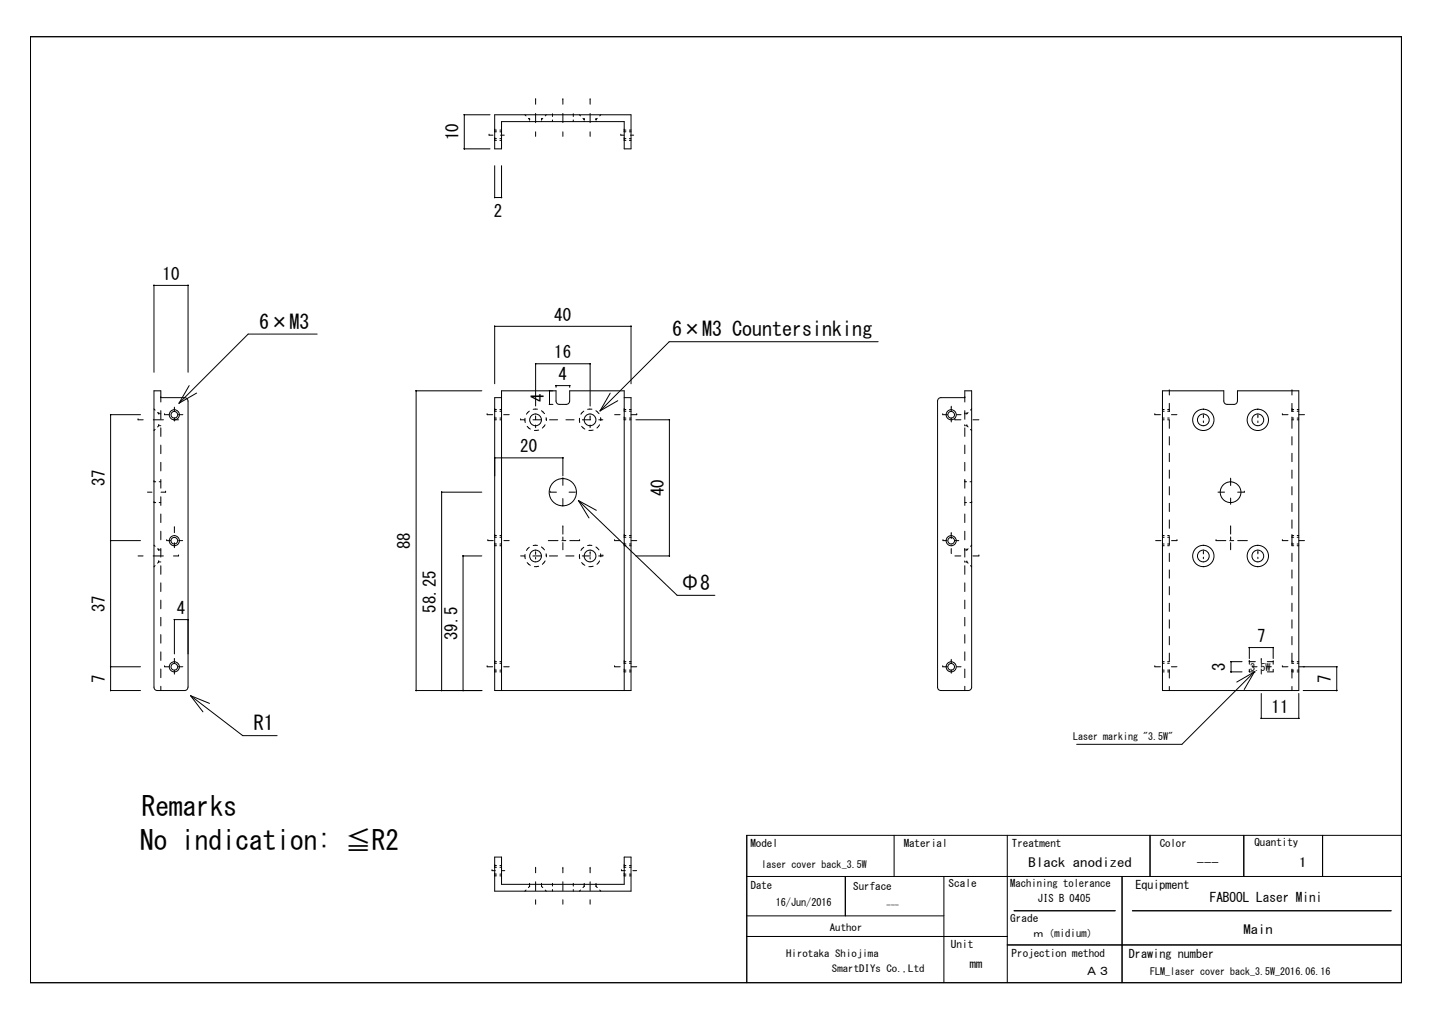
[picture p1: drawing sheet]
<svg xmlns="http://www.w3.org/2000/svg" width="297mm" height="210mm" viewBox="0 0 297 210" stroke-linecap="round" stroke-linejoin="round" font-family="sans-serif">
<g fill="none" stroke="#000" stroke-width=".21">
<path d="M6.3 7.6h284.4v196.2h-284.4zM96.3 23.8h.1M96.3 30.9h.1M96.3 23.8v7.1M96.3 23.8h5.3M96.3 30.9h5.3M96.3 30.8v.1M101.5 28h.1M101.5 28h.8M102.6 28.8h.1M102.6 27.3h.1M102.6 29.1h.1"/>
<path d="M102.6 27h.1M102.6 23.8h28.3v7.1h-1.4v-5.7h-25.5v5.7h-1.4zM102.6 34.4v6.6M102.6 28.8h.4M102.6 27.3h.4M102.6 29.1h.4M102.6 27h.4M103.7 28.8h.3M103.7 27.3h.3M103.7 29.1h.3M103.7 27h.3M103.8 28h.8"/>
<path d="M104 34.4v6.6M108.9 23.8l.2 .2M109.6 24.5l.3 .3M109.9 24.8h.1M109.9 24.8v.1M109.9 25.1v.1M111.1 20.7h.1M111.1 20.7v.9M111.1 23.5v1.9M111.1 27.3v1M112.3 24.8h.1M112.3 24.8v.1"/>
<path d="M112.3 25.1v.1M112.6 24.5l-.3 .3M113.3 23.8l-.2 .2M114.6 23.8h.1M114.6 23.8v.4M114.6 24.9v.3M116.8 20.7h.1M116.8 20.7v.9M116.8 23.5v1.9M116.8 27.3v1M118.9 23.8h.1M118.9 23.8v.4"/>
<path d="M118.9 24.9v.3M120.2 23.8l.2 .2M120.9 24.5l.3 .3M121.2 24.8h.1M121.2 24.8v.1M121.2 25.1v.1M122.4 20.7h.1M122.4 20.7v.9M122.4 23.5v1.9M122.4 27.3v1M123.6 24.8h.1M123.6 24.8v.1"/>
<path d="M123.6 25.1v.1M123.9 24.5l-.3 .3M124.6 23.8l-.2 .2M128.8 28h.1M128.8 28h.7M129.5 28.8h.1M129.5 27.3h.1M129.5 29.1h.1M129.5 27h.1M129.5 28.8h.3M129.5 27.3h.3M129.5 29.1h.3"/>
<path d="M129.5 27h.3M130.6 28.8h.3M130.6 27.3h.3M130.6 29.1h.3M130.6 27h.3M130.8 28h.6M31.9 59.2h.1M31.9 59.2v18M31.9 59.2h7.1M32 59.2h.1M39 59.2h.1M39 59.2v18"/>
<path d="M102.6 40.9v.1M102.6 41h1.4M102.7 41h.1M104 41h.1M104.1 40.9v.1M39.2 80l-2.1 3.6M65.8 69.3h-14.3l-14.4 14.3M102.6 67.6v.1M102.6 67.6v12M102.6 67.7h28.3M102.7 67.7h.1M111.1 75.4v8.8"/>
<path d="M111.1 75.5h11.3M111.1 75.4v.1M115.3 80h.1M115.4 79.9v.1M118.2 79.9v.1M118.2 80h.1M122.4 75.4v8.8M122.4 75.4v.1M130.9 67.7h.1M130.9 67.6v12M130.9 67.6v.1M182.2 70.9h-43.4l-14.3 14.3"/>
<path d="M22.9 86v57.3M22.9 86h6.2M23 86v.1M28.6 87.1h.1M28.6 87.1h1.1M31.8 87.1h2.1M31.9 99.9h.1M31.9 84.8l.3 .3M31.9 99.9h.4M32.2 89.1l-.3 .2M32.7 85.6l.2 .2M32.9 88.3h.1"/>
<path d="M32.9 85.8h.1M32.9 88.3l-.2 .3M33 99.9h.4M33.3 85.8h.1M33.3 88.3h.1M33.4 82.5h.1M33.4 82.5h4.9a.74 .74 0 0 1 .7 .7v59.3a.69 .69 0 0 1-.7 .7h-5.7a.68 .68 0 0 1-.7-.7v-61.4h1.5v2.3M33.4 85.2v1.8M33.4 88.7v1.8M33.4 92.3v1.8M33.4 95.9v1.8M33.4 99.5v1.8"/>
<path d="M34.1 86h.1M34.1 86h1M36 87.1h1M36.2 84.7h.1M36.2 84.7v.6M36.2 86.7v.6M37 86h.9M40.8 81.5l-3.7 2.1M86.3 81v.1M86.3 81v62.3M86.3 81.1h13.6M101 86h.1"/>
<path d="M101 86h1.2M102.6 94.9v.1M102.6 84.9h.1M102.6 85.3h.1M102.6 86.7h.1M102.6 87.1h.1M102.6 87.1h.4M102.6 95h14.2v3.7M102.6 84.9h.4M102.6 85.3h.4M102.6 86.7h.4M102.7 94.9v.1"/>
<path d="M103.7 87.1h.3M103.7 84.9h.3M103.7 85.3h.3M103.7 86.7h.3M104 82.5h-1.4v60.7h28.3v-60.7h-1.4M104.5 86h1.1M108 87.1h.1M108 87.1h.9M108.9 86.8v.8M109.3 88.4l.7 .6M109.8 85.3l-.6 .6M110.6 87.1h1.7"/>
<path d="M111.1 86.5h.1M111.1 86.5v.6M111.1 88.2v.5M111.5 84.9h-.9M111.7 89.2l-.9 .1M112.3 85.2l.6 .6M113.1 88.1l-.6 .7M113.3 86.6v.5M113.3 87.1h.1M113.3 87.1v.1M113.9 81v.1M113.9 83.9h.1"/>
<path d="M114 81v2.9M114 87.1h1.7M114 83.9h.7M114 81v.1M114 83.9h.1M115.3 80.3v-.4l2.9 .1v.3M116.8 99.3h.1M116.8 99.3v1.4M116.8 94.9v.1M117.4 87.1h1.7M118.2 83.2a.69 .69 0 0 1-.7 .7h-1.5a.68 .68 0 0 1-.7-.7v-2.1h-11.3v62.1M118.2 83.2v-2.1h11.3v62.1"/>
<path d="M120.2 86.8v.8M120.6 88.4l.7 .6M120.8 87.1h1.7M121.1 85.3l-.6 .6M122.4 86.5h.1M122.4 86.5v.6M122.4 88.2v.5M122.8 84.9h-.9M123 89.2l-.8 .1M123.6 85.2l.6 .6M124.2 87.1h.9M124.4 88.1l-.6 .7"/>
<path d="M124.6 86.6v.5M124.6 87.1h.1M124.6 87.1v.1M126.6 81.5l-2.1 3.7M127.5 86h1.1M128.1 83.1l-3.6 2.1M129.5 84.9h.1M129.5 85.3h.1M129.5 86.7h.1M129.5 87.1h.1M129.5 87.1h.3M129.5 84.9h.3"/>
<path d="M129.5 85.3h.3M129.5 86.7h.3M130.6 87.1h.3M130.6 84.9h.3M130.6 85.3h.3M130.6 86.7h.3M130.9 86h1.2M131.9 87.1h7M132.1 86h.1M138.8 87v.1M138.9 87v28.3h-7M195.6 86h.1"/>
<path d="M195.6 86h.9M197.3 84.5h.1M197.3 84.5v.7M197.3 86.8v.7M198.1 87.1h.1M198.1 87.1h1.2M198.4 86h.9M200.1 82.5h.1M200.1 85.8h.1M200.1 88.3h.1M200.1 99.9h.1M200.1 82.5h-4.9a.69 .69 0 0 0-.7 .7v59.3a.68 .68 0 0 0 .7 .7h5.6a.69 .69 0 0 0 .7-.7v-61.4h-1.4v2.3"/>
<path d="M200.1 85.2v1.8M200.1 88.7v1.8M200.1 92.3v1.8M200.1 95.9v1.8M200.1 99.5v1.8M200.1 99.9h.4M200.4 85.8h.2M200.4 88.3h.2M200.6 88.3h.1M200.6 85.8h.1M200.6 88.3l.2 .3M200.8 85.6l-.2 .2"/>
<path d="M201.2 99.9h.3M201.3 89.1l.2 .2M201.5 84.8l-.2 .3M201.8 87.1h1.3M239.5 86h.1M239.5 86h1.2M241.1 84.9h.1M241.1 85.3h.1M241.1 86.7h.1M241.1 87.1h.1M241.1 87.1h.4M241.1 84.9h.4"/>
<path d="M241.1 85.3h.4M241.1 86.7h.4M242.2 87.1h.3M242.2 84.9h.3M242.2 85.3h.3M242.2 86.7h.3M242.5 81.1h.1M242.5 81.1v.8M242.5 83.7v1.7M242.5 87.1v1.8M242.5 90.6v1.7M242.5 94v1.8"/>
<path d="M242.5 97.5v1.7M243 86h1.1M249.6 86.3h.1M249.6 86.3v.3M249.6 87.3v.3M255.3 99.4h.1M255.3 99.4v1.3M256.7 83.2a.69 .69 0 0 1-.7 .7h-1.4a.68 .68 0 0 1-.7-.7v-2.1h-12.8v62.1h28.3v-62.1h-12.7v2.1M260.9 86.3h.1M260.9 86.3v.3M260.9 87.3v.3M266 86h.1"/>
<path d="M266 86h1.2M268 81.1h.1M268 84.9h.1M268 85.3h.1M268 86.7h.1M268 87.1h.1M268 87.1h.4M268 81.1v.8M268 83.7v1.7M268 87.1v1.8M268 90.6v1.7M268 94v1.8"/>
<path d="M268 97.5v1.7M268 84.9h.4M268 85.3h.4M268 86.7h.4M269.1 87.1h.3M269.1 84.9h.3M269.1 85.3h.3M269.1 86.7h.3M269.5 86h1.1M22.9 112.1h6.2M23 112.1v.1M28.6 115.3h1.1"/>
<path d="M30.6 102.1h.9M31.8 115.3h2.1M31.9 104.2h.1M31.9 113.1l.3 .2M31.9 104.2h.4M32.2 117.3l-.3 .3M32.7 113.8l.2 .3M32.9 116.6h.1M32.9 114.1h.1M32.9 116.6l-.2 .2M33 104.2h.4M33.3 114.1h.1"/>
<path d="M33.3 116.6h.1M33.4 103v1.8M33.4 106.6v1.8M33.4 110.2v1.8M33.4 113.8v1.7M33.4 117.3v1.8M33.4 102.1h1M34.4 102.1h.1M34.6 112.1h.1M34.6 112.1h.8M36 115.3h1M36.2 109.4h.1"/>
<path d="M36.2 109.4v1.1M36.2 112.6v1M37 115.3h.1M37.1 112.1h.8M91.6 102v.1M96 115.3h.1M96 115.3v28M96.1 115.3h3.8M96.1 115.3v.1M99.9 102.1l-8.3-.1v41.3M101.2 112.1h.1M101.2 112.1h1.1"/>
<path d="M102.6 112.8h.1M102.6 111.4h.1M102.6 113.2h.1M102.6 111.1h.1M102.6 112.8h.4M102.6 111.4h.4M102.6 113.2h.4M102.6 111.1h.4M103.7 112.8h.3M103.7 111.4h.3M103.7 113.2h.3M103.7 111.1h.3"/>
<path d="M104.5 112.1h1.1M108 115.3h.8M108.9 115v.9M109.3 116.7l.7 .6M109.8 113.5l-.6 .7M110.5 115.3h1.7M111.1 114.7h.1M111.1 114.7v.3M111.1 115.6v.3M111.5 113.1h-.9M111.7 117.4l-.9 .1M112.3 113.4l.6 .7"/>
<path d="M113.1 116.3l-.6 .7M113.3 114.9v.4M113.3 115.3h.1M113.3 115.3v.2M113.7 112.1h2M114 115.3h1.7M114.1 102.1h.1M114.1 102.1h1.3M116.6 112.1h.8M116.8 109.3h.1M116.8 103.4v1.4M116.8 109.3v1.5"/>
<path d="M116.8 111.4v.6M116.8 112.6v1.4M117.4 115.3h1.7M118 102.1h1.4M118.2 112.1h2M120 103.8l20.5 19.7h7.8M120 103.8l3.7 2M120 103.8l2.2 3.6M120.2 115v.9M120.2 112.1h.1M120.6 116.7l.7 .6M120.8 115.3h1.7"/>
<path d="M121.1 113.5l-.6 .7M122.4 114.7h.1M122.4 114.7v.3M122.4 115.6v.3M122.8 113.1h-.9M123 117.4l-.8 .1M123.6 113.4l.6 .7M124.2 115.3h.9M124.4 116.3l-.6 .7M124.6 114.9v.4M124.6 115.3h.1M124.6 115.3v.2"/>
<path d="M125.1 115.3h.1M127.5 112.1h.1M127.5 112.1h1.2M129.5 112.8h.1M129.5 111.4h.1M129.5 113.2h.1M129.5 111.1h.1M129.5 112.8h.3M129.5 111.4h.3M129.5 113.2h.3M129.5 111.1h.3M130.6 112.8h.3"/>
<path d="M130.6 111.4h.3M130.6 113.2h.3M130.6 111.1h.3M130.9 112.1h1.2M138.8 115.3v.1M195.6 112.1h.1M195.6 112.1h.8M197.3 110.7h.1M197.3 110.7v1M197.3 113.8v1M198.1 112.1h.8M198.1 115.3h1.2"/>
<path d="M200.1 114.1h.1M200.1 116.6h.1M200.1 103v1.8M200.1 106.6v1.8M200.1 110.2v1.8M200.1 113.8v1.7M200.1 117.3v1.8M200.1 104.2h.4M200.4 114.1h.2M200.4 116.6h.2M200.6 114.1h.1M200.6 116.6h.1"/>
<path d="M200.6 116.6l.2 .2M200.8 113.8l-.2 .3M201.2 104.2h.3M201.3 117.3l.2 .3M201.5 104.2h.1M201.5 113.1l-.2 .2M201.8 115.3h1.3M203.1 115.3h.1M239.7 112.1h1.1M241.1 112.8h.1M241.1 111.4h.1M241.1 113.2h.1"/>
<path d="M241.1 111.1h.1M241.1 112.8h.4M241.1 111.4h.4M241.1 113.2h.4M241.1 111.1h.4M242.2 112.8h.3M242.2 111.4h.3M242.2 113.2h.3M242.2 111.1h.3M242.5 100.9v1.8M242.5 104.4v1.7M242.5 107.8v1.8"/>
<path d="M242.5 111.3v1.7M242.5 114.7v1.8M242.5 118.2v1.7M243 112.1h1.1M244.1 112.1h.1M249.6 114.5h.1M249.6 114.5v.4M249.6 115.6v.3M252.2 112.1h.1M252.2 112.1h2.1M252.6 102.1h1.4M255.1 112.1h.8"/>
<path d="M255.3 109.3h.1M255.3 103.3v1.3M255.3 109.3v1.5M255.3 111.4v.6M255.3 112.6v1.4M256.7 112.1h2M256.7 102.1h1.4M258.1 102.1h.1M260.9 114.5h.1M260.9 114.5v.4M260.9 115.6v.3M266 112.1h.1"/>
<path d="M266 112.1h1.2M268 112.8h.1M268 111.4h.1M268 113.2h.1M268 111.1h.1M268 112.8h.4M268 111.4h.4M268 113.2h.4M268 111.1h.4M268 100.9v1.8M268 104.4v1.7M268 107.8v1.8"/>
<path d="M268 111.3v1.7M268 114.7v1.8M268 118.2v1.7M269.1 112.8h.3M269.1 111.4h.3M269.1 113.2h.3M269.1 111.1h.3M269.5 112.1h1.1M22.9 138.3h6.2M23 138.3h.1M33.4 120.9v1.8M33.4 124.5v1.8"/>
<path d="M33.4 128.1v1.7M33.4 131.6v1.8M33.4 135.2v1.8M33.4 138.8v1.8M34.1 138.3h.1M34.1 138.3h1M36.2 128.5v.1M36.2 136.8h.1M36.2 128.5h2.8M36.2 128.5v7.1M36.2 136.8v.7M36.2 139.1v.7"/>
<path d="M37 138.3h.9M39 128.5h.1M39 128.5v.1M101 138.3h.1M101 138.3h1.2M102.6 137.6h.1M102.6 137.2h.1M102.6 139h.1M102.6 139.4h.1M102.6 137.6h.4M102.6 137.2h.4M102.6 139h.4"/>
<path d="M102.6 139.4h.4M103.7 137.6h.3M103.7 137.2h.3M103.7 139h.3M103.7 139.4h.3M104.5 138.3h1.1M127.5 138.3h.1M127.5 138.3h1.2M129.5 137.2h.1M129.5 137.6h.1M129.5 139h.1M129.5 139.4h.1"/>
<path d="M129.5 137.6h.3M129.5 137.2h.3M129.5 139h.3M129.5 139.4h.3M130.6 137.6h.3M130.6 137.2h.3M130.6 139h.3M130.6 139.4h.3M130.9 138.3h1.2M195.6 138.3h.1M195.6 138.3h.9M197.3 137h.1"/>
<path d="M197.3 137.6a.69 .69 0 0 0-.7 .7 .69 .69 0 0 0 .7 .7M197.3 137.6a.69 .69 0 0 1 .7 .7 .69 .69 0 0 1-.7 .7M197.3 137v.6M197.3 139v.6M198.4 138.3h.9M200.1 120.9v1.8M200.1 124.5v1.8M200.1 128.1v1.7M200.1 131.6v1.8M200.1 135.2v1.8M200.1 138.8v1.8M239.5 138.3h.1"/>
<path d="M239.5 138.3h1.2M241.1 137.2h.1M241.1 137.6h.1M241.1 139h.1M241.1 139.4h.1M241.1 137.6h.4M241.1 137.2h.4M241.1 139h.4M241.1 139.4h.4M242.2 137.6h.3M242.2 139h.3M242.2 139.4h.3"/>
<path d="M242.5 121.7v1.7M242.5 125.1v1.7M242.5 128.6v1.7M242.5 132v1.7M242.5 135.5v1.7h-.3M242.5 138.9v1.7M243 138.3h1.1M255.3 137.2v.1M255.3 139.3v.1M255.4 139.4h2.2M255.4 137.2v.1M255.4 139.3v.1"/>
<path d="M257.6 137.2h-2.2l-.1 2.2M259.1 134.3h.1M259.1 134.3v2.3M259.1 137.2h.1M259.1 139.4h.1M259.1 137.2h1.3M259.1 139.4h1.3M259.1 137.2v.6M259.1 138.8v.6M259.1 134.3h5M259.2 134.3v.1M259.8 138.3h.1"/>
<path d="M259.8 138.3h1M260.2 139.4l-15 15h-21.9M260.2 139.4l-2.1 3.6M260.2 139.4l-3.7 2.1M261.6 136.8h.1M261.6 136.8v.7M261.6 139.1v.7M262.7 138.3h1M262.9 137.2h1.2M264.1 134.3v.1M264.1 137.2h.1M264.1 138.8v.6h-1.2"/>
<path d="M264.1 134.3v2.3M264.1 137.2v.6M264.1 134.3h.1M266 138.3h.1M266 138.3h1.2M268 137.2h.1M268 137.6h.1M268 139.4h.1M268 139h.1M268 121.7v1.7M268 125.1v1.7M268 128.6v1.7"/>
<path d="M268 132v1.7M268 135.5v1.7M268 138.9v1.7M268 137.6h.4M268 137.2h.4M268 139h.4M268 139.4h.4M269.1 137.6h.3M269.1 137.2h.3M269.1 139h.3M269.1 139.4h.3M269.5 138.3h7.8"/>
<path d="M277.2 138.3h.1M277.3 138.3v5M277.3 138.3h.1M22.9 143.2h6.2M23 143.2v.1M33.4 142.3v.9M39.5 144.3l10.9 8.3h7.1M39.5 144.3l4 1.6M39.5 144.3l2.6 3.4M86.3 143.2v.1M86.3 143.2h13.6M91.6 143.2v.1"/>
<path d="M96 143.2h.1M96.1 143.2v.1M200.1 142.3v.9M242.5 142.4v.8M261.6 149h.1M261.6 143.8v5.2M261.6 149h7.8M261.7 149h.1M268 142.4v.8M269.4 149h.1M269.4 143.8v5.2M270.3 143.2h7"/>
<path d="M277.2 143.2h.1M277.3 143.2h.1M102.6 179.9h.1M102.6 179.5h.1M102.6 177.8h1.4v5.6h25.5v-5.6h1.4v7h-28.3zM102.6 179.9h.4M102.6 179.5h.4M103.7 179.9h.3M103.7 179.5h.3M129.5 179.9h.1M129.5 179.5h.1M129.5 179.9h.3"/>
<path d="M129.5 179.5h.3M130.6 179.9h.3M130.6 179.5h.3M185.5 173.3v8.5M208.9 173.3v30.5M238.5 173.3v8.5M258 173.3v8.5M274.3 173.3v8.5M290.7 173.3h-135.8v30.5M102.1 180.6h.1M102.1 180.6h.6M102.6 181.3h.1"/>
<path d="M102.6 181.7h.1M102.6 181.3h.4M102.6 181.7h.4M103.7 181.3h.3M103.7 181.7h.3M104.1 180.6h.6M109.1 184.6l-.2 .2M109.9 183.8h.1M109.9 183.4h.1M109.9 183.4v.1M109.9 183.7v.1M109.9 183.8l-.3 .3"/>
<path d="M111.1 180.1h.1M111.1 180.1v.9M111.1 182.9v1.9M111.1 186.6v1M112.3 183.4h.1M112.3 183.8h.1M112.3 183.4v.1M112.3 183.7v.1M112.3 183.8l.3 .3M113.1 184.6l.2 .2M114.6 183.4h.1M114.6 183.4v.4"/>
<path d="M114.6 184.5v.3M116.8 180.1h.1M116.8 180.1v.9M116.8 182.9v1.9M116.8 186.6v1M118.9 183.4h.1M118.9 183.4v.4M118.9 184.5v.3M120.4 184.6l-.2 .2M121.2 183.8h.1M121.2 183.4h.1M121.2 183.4v.1"/>
<path d="M121.2 183.7v.1M121.2 183.8l-.3 .3M122.4 180.1h.1M122.4 180.1v.9M122.4 182.9v1.9M122.4 186.6v1M123.6 183.4h.1M123.6 183.8h.1M123.6 183.4v.1M123.6 183.7v.1M123.6 183.8l.3 .3M124.4 184.6l.2 .2"/>
<path d="M128.9 180.6h.1M128.9 180.6h.8M129.5 181.3h.1M129.5 181.7h.1M129.5 181.3h.3M129.5 181.7h.3M130.6 181.3h.3M130.6 181.7h.3M131.3 180.6h.8M154.9 194.2h54M154.9 181.8h135.8M154.9 190h40.9"/>
<path d="M175.3 181.8v8.2M195.8 181.8v22M208.9 196h81.8M210.4 188.9h20.9M232.7 181.8v22M234.9 188.9h53.7"/>
<circle cx="36.2" cy="86" r="1.05"/>
<circle cx="36.2" cy="86" r=".69"/>
<circle cx="111.1" cy="87.1" r="1.22"/>
<circle cx="122.4" cy="87.1" r="1.22"/>
<circle cx="197.3" cy="86" r="1.05"/>
<circle cx="197.3" cy="86" r=".69"/>
<circle cx="249.6" cy="87.1" r="2.21"/>
<circle cx="249.6" cy="87.1" r="1.22"/>
<circle cx="260.9" cy="87.1" r="2.21"/>
<circle cx="260.9" cy="87.1" r="1.22"/>
<circle cx="36.2" cy="112.1" r="1.05"/>
<circle cx="36.2" cy="112.1" r=".69"/>
<circle cx="111.1" cy="115.3" r="1.22"/>
<circle cx="116.7" cy="102.1" r="2.83"/>
<circle cx="122.4" cy="115.3" r="1.22"/>
<circle cx="197.3" cy="112.1" r="1.05"/>
<circle cx="197.3" cy="112.1" r=".69"/>
<circle cx="249.6" cy="115.3" r="2.21"/>
<circle cx="249.6" cy="115.3" r="1.22"/>
<circle cx="255.3" cy="102.1" r="2.15"/>
<circle cx="260.9" cy="115.3" r="2.21"/>
<circle cx="260.9" cy="115.3" r="1.22"/>
<circle cx="36.2" cy="138.3" r="1.05"/>
<circle cx="36.2" cy="138.3" r=".69"/>
<circle cx="197.3" cy="138.3" r="1.05"/>
</g>
<g font-size="5.7">
<text x="29.4" y="169.3">Remarks</text>
<text x="29.1" y="176.4">No indication: ≦R2</text>
</g>
<g font-size="4.1">
<text x="53.8" y="68.2">6×M3</text>
<text x="139.4" y="69.8">6×M3 Countersinking</text>
<text x="141.1" y="122.4">Φ8</text>
<text x="52.7" y="151.5">R1</text>
</g>
<g font-size="3.5">
<text x="95.1" y="29.1" transform="rotate(-90 95.1 29.1)">10</text>
<text x="102.4" y="45">2</text>
<text x="33.7" y="58.1">10</text>
<text x="115" y="66.6">40</text>
<text x="115" y="74.3">16</text>
<text x="112.8" y="83.3" transform="rotate(-90 112.8 83.3)">4</text>
<text x="115.9" y="78.9">4</text>
<text x="107.9" y="93.8">20</text>
<text x="21.8" y="100.9" transform="rotate(-90 21.8 100.9)">37</text>
<text x="137.7" y="103" transform="rotate(-90 137.7 103)">40</text>
<text x="85.1" y="113.9" transform="rotate(-90 85.1 113.9)">88</text>
<text x="21.8" y="127" transform="rotate(-90 21.8 127)">37</text>
<text x="36.7" y="127.4">4</text>
<text x="90.4" y="127.1" transform="rotate(-90 90.4 127.1)">58.25</text>
<text x="94.9" y="132.8" transform="rotate(-90 94.9 132.8)">39.5</text>
<text x="260.8" y="133.2">7</text>
<text x="21.8" y="141.6" transform="rotate(-90 21.8 141.6)">7</text>
<text x="254.2" y="139.2" transform="rotate(-90 254.2 139.2)">3</text>
<text x="276.1" y="141.6" transform="rotate(-90 276.1 141.6)">7</text>
<text x="263.7" y="147.9">11</text>
</g>
<text font-size="2.7" x="250.9" y="187.2">FABOOL Laser Mini</text>
<g font-size="2.6">
<text x="213.4" y="179.9">Black anodized</text>
<text x="248.3" y="179.9">---</text>
<text x="269.5" y="179.8">1</text>
<text x="257.9" y="193.7">Main</text>
</g>
<g font-size="2.5">
<text x="235.5" y="184.4">Equipment</text>
<text x="201.1" y="200.7">mm</text>
<text x="225.1" y="202.3">Ａ３</text>
<text x="234.1" y="198.6">Drawing number</text>
</g>
<g font-size="2.2">
<text x="155.7" y="175.7">Model</text>
<text x="187.5" y="175.7">Material</text>
<text x="209.9" y="175.7">Treatment</text>
<text x="240.6" y="175.8">Color</text>
<text x="260.2" y="175.5">Quantity</text>
<text x="155.7" y="184.4">Date</text>
<text x="177" y="184.5">Surface</text>
<text x="196.8" y="184">Scale</text>
<text x="209.6" y="184.1">Machining tolerance</text>
<text x="160.9" y="187.9">16/Jun/2016</text>
<text x="209.5" y="191.2">Grade</text>
<text x="215.3" y="187.2">JIS B 0405</text>
<text x="197.2" y="196.7">Unit</text>
<text x="214.3" y="194.3">ｍ（midium）</text>
<text x="209.8" y="198.5">Projection method</text>
</g>
<g font-size="2.1">
<text x="259.3" y="139.1">3.5W</text>
<text x="222.6" y="153.4">Laser marking &quot;3.5W&quot;</text>
<text x="158" y="180">laser cover back_3.5W</text>
<text x="172.1" y="193">Author</text>
<text x="163.1" y="198.5">Hirotaka Shiojima</text>
<text x="172.6" y="201.6">SmartDIYs Co.,Ltd</text>
<text x="238.6" y="202.1">FLM_laser cover back_3.5W_2016.06.16</text>
</g>
<text font-size="1.7" x="183.9" y="188.3">---</text>
</svg>
